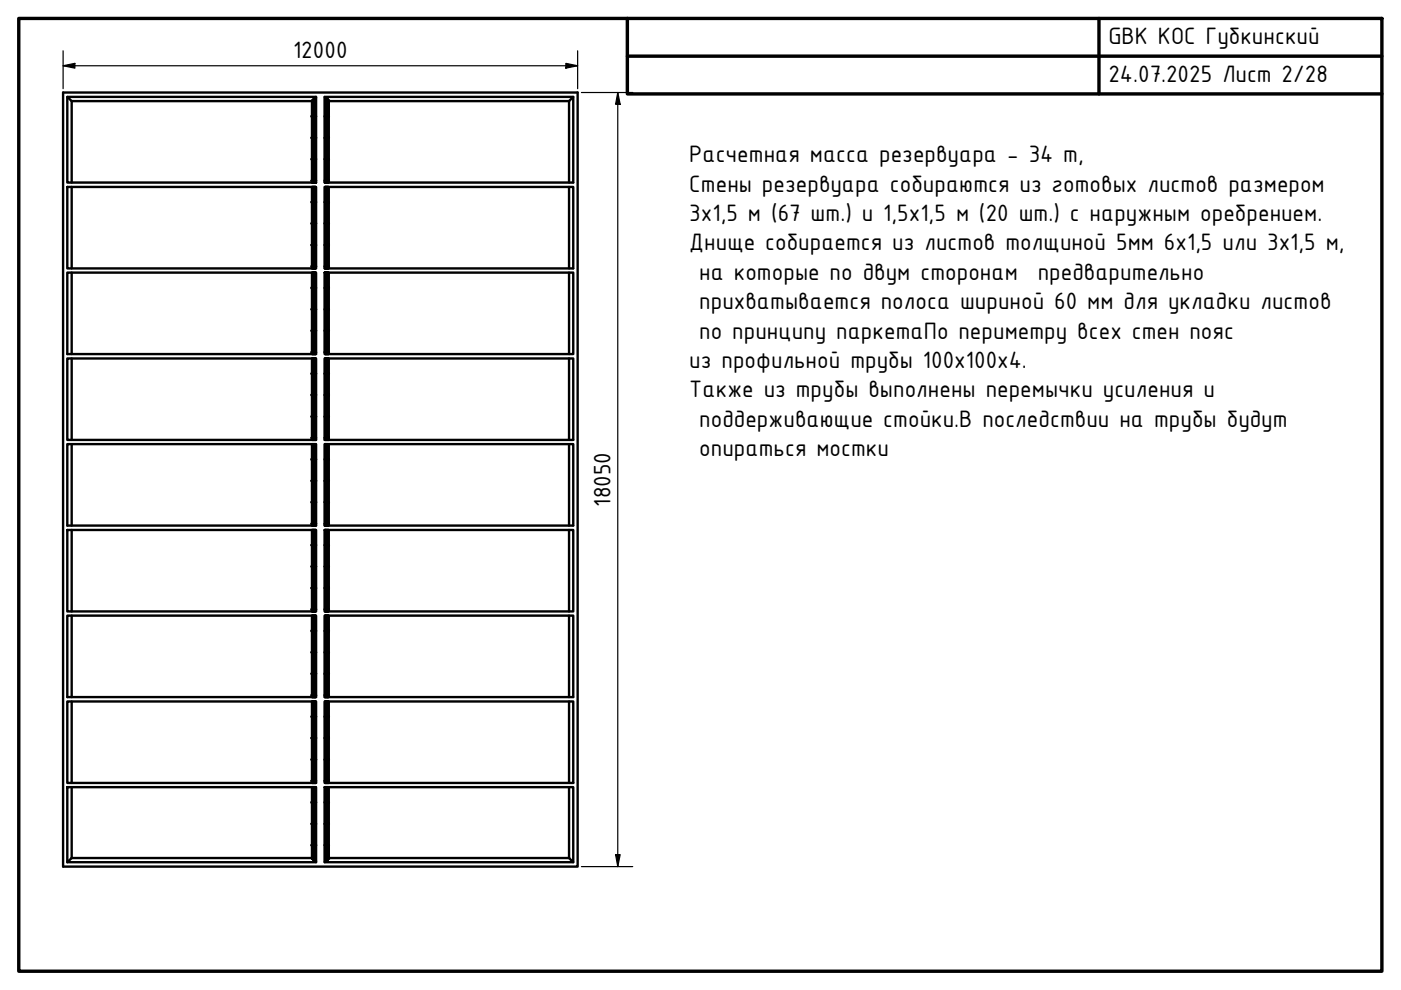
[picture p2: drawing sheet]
<svg xmlns="http://www.w3.org/2000/svg" width="297mm" height="210mm" viewBox="0 0 297 210" stroke-linecap="round" stroke-linejoin="round" font-family="sans-serif">
<!-- layer: Visible (ISO) -->
<g fill="none" stroke="#000" stroke-width=".51">
<path d="M13.4 19.6h109.1v164.1h-109.1zM14.3 39.6h52.7v17.3h-52.7zM14.3 20.5h52.7v18.2h-52.7zM14.3 20.5l.9 .9M15.2 21.4h51l-.1 3.3 .1 4.5h.1v-4.5h-.1l-.1 4.6 .1 4.4h.1v-4.4h-.1l-.1 4.5 .1 4.5h.1v-4.5h-.1v4.9v-.3h.1M15.2 21.4v17.3M15.2 39.6v17.3M66.2 21.4l.1-.1v3.3h-.1zM66.2 21.4h.1M66.3 24.7l.1 4.5zM66.3 29.3l.1 4.4zM66.3 33.8l.1 4.5z"/>
<path d="M66.3 38.4v.3M66.3 38.4h.7M66.4 21.2l-.1 3.4zM66.4 24.7l.1 4.5zM66.4 29.3l.1 4.4zM66.4 33.8l.1 4.5zM66.4 21.1v.1M66.4 38.4v.3M66.5 21.1l-.1 3.5zM66.5 39.6v3.2l-.1-3.2v3.2l-.1-3.2v3.2h-.1v-3.2l-.1 3.2 .1 4.5h.1v-4.4h-.1l-.1 4.4 .1 4.6h.1v-4.5h-.1l-.1 4.5 .1 4.5h.1v-4.4h-.1v4.9v-.4h.1M66.5 38.4v.3M66.5 21.1h.1"/>
<path d="M66.5 24.7l.1 4.5zM66.5 29.3l.1 4.4zM66.5 33.8l.1 4.5zM66.5 39.6v3.2l.1-3.2 .1 3.2v-3.2M66.6 21l-.1 3.6zM66.6 24.7l.1 4.5zM66.6 29.3l.1 4.4zM66.6 33.8l.1 4.5zM66.6 38.4v.3M66.7 20.8l-.1 3.8zM66.7 38.4v.3M66.7 20.8h.1"/>
<path d="M66.7 20.8h.1v3.8zM66.7 24.7l.1 4.5zM66.7 29.3l.1 4.4zM66.7 33.8l.1 4.5zM66.7 39.6v3.2l.1-3.2v3.2l.1-3.2v3.2h.1M66.8 24.7l.1 4.5zM66.8 29.3l.1 4.4zM66.8 33.8l.1 4.5zM66.8 38.4v.3M66.9 20.7l-.1 3.9zM66.9 20.6v.1M66.9 38.4v.3"/>
<path d="M67 20.5l-.1 .1v4h.1M67 24.7h-.1v4.5h.1M67 29.3h-.1v4.4h.1M67 33.8h-.1v4.5h.1M68.8 20.5v4.1M68.8 24.7v4.5M68.8 29.3v4.4M68.8 33.8v4.5M68.8 39.6h52.7v17.3h-52.7zM68.8 20.5h52.7v18.2h-52.7zM68.8 38.4h.9M68.9 39.6l-.1 3.2"/>
<path d="M68.9 38.4v.3M68.9 20.6l.1 .1M69 20.7v3.9zM69 24.7v4.5zM69 29.3v4.4zM69 33.8v4.5zM69 39.6v3.2h.7M69 38.4v.3M69 20.8l.1 3.8zM69 24.7l.1 4.5zM69 29.3l.1 4.4zM69 33.8l.1 4.5z"/>
<path d="M69 39.6v3.2M69.1 20.8l.2 .2v3.6h-.2zM69.1 24.7h.2v4.5h-.2zM69.1 29.3h.2v4.4h-.2zM69.1 33.8h.2v4.5h-.2zM69.1 38.4v.3M69.1 39.6v3.2M69.3 21v3.6zM69.3 24.7v4.5zM69.3 29.3v4.4zM69.3 33.8v4.5zM69.3 38.4v.3"/>
<path d="M69.3 39.6v3.2M69.3 21.1l.1 3.5zM69.3 24.7l.1 4.5zM69.3 29.3l.1 4.4zM69.3 33.8l.1 4.5zM69.4 38.4v.3M69.4 39.6v3.2M69.4 21.1l.1 .1M69.5 21.2l.1 3.4zM69.5 24.7l.1 4.5zM69.5 29.3l.1 4.4zM69.5 33.8l.1 4.5z"/>
<path d="M69.5 38.4v.3M69.5 39.6v3.2M69.6 21.3v3.3zM69.6 24.7v4.5zM69.6 29.3v4.4zM69.6 33.8v4.5zM69.6 38.4v.3M69.6 39.6v3.2M69.6 21.4h.1M69.7 39.6v17.3M69.7 21.4v17.3M69.7 21.4h50.9"/>
<path d="M120.6 21.4v17.3M120.6 39.6v17.3M121.5 20.5l-.9 .9M14.3 57.8h52.7v17.3h-52.7zM15.2 57.8v17.3M66.3 42.9l.1 4.4zM66.3 47.4l.1 4.5zM66.3 52l.1 4.4zM66.3 56.5v.4M66.3 56.5h.7M66.4 42.9l.1 4.4zM66.4 47.4l.1 4.5z"/>
<path d="M66.4 52l.1 4.4zM66.4 56.5v.4M66.5 57.8v3.2l-.1-3.2v3.2l-.1-3.2v3.2h-.1v-3.2l-.1 3.2 .1 4.5h.1v-4.4h-.1l-.1 4.4 .1 4.6h.1v-4.5h-.1l-.1 4.5 .1 4.5h.1v-4.4h-.1v4.9v-.4h.1M66.5 56.5v.4M66.5 42.9l.1 4.4zM66.5 47.4l.1 4.5zM66.5 52l.1 4.4zM66.5 57.8v3.2l.1-3.2 .1 3.2v-3.2M66.6 42.9l.1 4.4zM66.6 47.4l.1 4.5zM66.6 52l.1 4.4zM66.6 56.5v.4"/>
<path d="M66.7 56.5v.4M66.7 42.9l.1 4.4zM66.7 47.4l.1 4.5zM66.7 52l.1 4.4zM66.7 57.8v3.2l.1-3.2v3.2l.1-3.2v3.2h.1M66.8 42.9l.1 4.4zM66.8 47.4l.1 4.5zM66.8 52l.1 4.4zM66.8 56.5v.4M66.9 56.5v.4M67 42.9h-.1v4.4h.1M67 47.4h-.1v4.5h.1"/>
<path d="M67 52h-.1v4.4h.1M68.8 42.9v4.4M68.8 47.4v4.5M68.8 52v4.4M68.8 57.8h52.7v17.3h-52.7zM68.8 56.5h.9M68.9 57.8l-.1 3.2M68.9 56.5v.4M69 42.9v4.4zM69 47.4v4.5zM69 52v4.4zM69 57.8v3.2h.7"/>
<path d="M69 56.5v.4M69 42.9l.1 4.4zM69 47.4l.1 4.5zM69 52l.1 4.4zM69 57.8v3.2M69.1 42.9h.2v4.4h-.2zM69.1 47.4h.2v4.5h-.2zM69.1 52h.2v4.4h-.2zM69.1 56.5v.4M69.1 57.8v3.2M69.3 42.9v4.4zM69.3 47.4v4.5z"/>
<path d="M69.3 52v4.4zM69.3 56.5v.4M69.3 57.8v3.2M69.3 42.9l.1 4.4zM69.3 47.4l.1 4.5zM69.3 52l.1 4.4zM69.4 56.5v.4M69.4 57.8v3.2M69.5 42.9l.1 4.4zM69.5 47.4l.1 4.5zM69.5 52l.1 4.4zM69.5 56.5v.4"/>
<path d="M69.5 57.8v3.2M69.6 42.9v4.4zM69.6 47.4v4.5zM69.6 52v4.4zM69.6 56.5v.4M69.6 57.8v3.2M69.7 57.8v17.3M120.6 57.8v17.3M14.3 76h52.7v17.3h-52.7zM15.2 76v17.3M66.3 61.1l.1 4.4zM66.3 65.6l.1 4.5z"/>
<path d="M66.3 70.2l.1 4.4zM66.3 79.3l.1 4.4zM66.3 74.7v.4M66.3 74.7h.7M66.4 61.1l.1 4.4zM66.4 65.6l.1 4.5zM66.4 70.2l.1 4.4zM66.4 79.3l.1 4.4zM66.4 74.7v.4M66.5 76v3.2l-.1-3.2v3.2l-.1-3.2v3.2h-.1v-3.2l-.1 3.2 .1 4.5h.1v-4.4h-.1l-.1 4.4 .1 4.6h.1v-4.5h-.1l-.1 4.5 .1 4.5h.1v-4.4h-.1v4.9v-.4h.1M66.5 74.7v.4M66.5 61.1l.1 4.4z"/>
<path d="M66.5 65.6l.1 4.5zM66.5 70.2l.1 4.4zM66.5 76v3.2l.1-3.2 .1 3.2v-3.2M66.5 79.3l.1 4.4zM66.6 61.1l.1 4.4zM66.6 65.6l.1 4.5zM66.6 70.2l.1 4.4zM66.6 79.3l.1 4.4zM66.6 74.7v.4M66.7 74.7v.4M66.7 61.1l.1 4.4zM66.7 65.6l.1 4.5z"/>
<path d="M66.7 70.2l.1 4.4zM66.7 76v3.2l.1-3.2v3.2l.1-3.2v3.2h.1M66.7 79.3l.1 4.4zM66.8 61.1l.1 4.4zM66.8 65.6l.1 4.5zM66.8 70.2l.1 4.4zM66.8 79.3l.1 4.4zM66.8 74.7v.4M66.9 74.7v.4M67 61.1h-.1v4.4h.1M67 65.6h-.1v4.5h.1M67 70.2h-.1v4.4h.1"/>
<path d="M67 79.3h-.1v4.4h.1M68.8 61.1v4.4M68.8 65.6v4.5M68.8 70.2v4.4M68.8 79.3v4.4M68.8 76h52.7v17.3h-52.7zM68.8 74.7h.9M68.9 76l-.1 3.2M68.9 74.7v.4M69 61.1v4.4zM69 65.6v4.5zM69 70.2v4.4z"/>
<path d="M69 79.3v4.4zM69 76v3.2h.7M69 74.7v.4M69 61.1l.1 4.4zM69 65.6l.1 4.5zM69 70.2l.1 4.4zM69 79.3l.1 4.4zM69 76v3.2M69.1 61.1h.2v4.4h-.2zM69.1 65.6h.2v4.5h-.2zM69.1 70.2h.2v4.4h-.2zM69.1 79.3h.2v4.4h-.2z"/>
<path d="M69.1 74.7v.4M69.1 76v3.2M69.3 61.1v4.4zM69.3 65.6v4.5zM69.3 70.2v4.4zM69.3 79.3v4.4zM69.3 74.7v.4M69.3 76v3.2M69.3 61.1l.1 4.4zM69.3 65.6l.1 4.5zM69.3 70.2l.1 4.4zM69.3 79.3l.1 4.4z"/>
<path d="M69.4 74.7v.4M69.4 76v3.2M69.5 61.1l.1 4.4zM69.5 65.6l.1 4.5zM69.5 70.2l.1 4.4zM69.5 79.3l.1 4.4zM69.5 74.7v.4M69.5 76v3.2M69.6 61.1v4.4zM69.6 65.6v4.5zM69.6 70.2v4.4zM69.6 79.3v4.4z"/>
<path d="M69.6 74.7v.4M69.6 76v3.2M69.7 76v17.3M120.6 76v17.3M14.3 94.2h52.7v17.2h-52.7zM15.2 94.2v17.2M66.3 83.8l.1 4.5zM66.3 88.4l.1 4.4zM66.3 97.5l.1 4.4zM66.3 92.9v.4M66.3 92.9h.7M66.4 83.8l.1 4.5z"/>
<path d="M66.4 88.4l.1 4.4zM66.4 97.5l.1 4.4zM66.4 92.9v.4M66.5 94.2v3.1l-.1-3.1v3.1l-.1-3.1v3.1h-.1v-3.1l-.1 3.1 .1 4.6h.1v-4.4h-.1l-.1 4.4 .1 4.5h.1v-4.4h-.1l-.1 4.4 .1 4.6h.1v-4.5h-.1v4.9v-.3h.1M66.5 92.9v.4M66.5 83.8l.1 4.5zM66.5 88.4l.1 4.4zM66.5 94.2v3.1l.1-3.1 .1 3.1v-3.1M66.5 97.5l.1 4.4zM66.6 83.8l.1 4.5zM66.6 88.4l.1 4.4zM66.6 97.5l.1 4.4z"/>
<path d="M66.6 92.9v.4M66.7 92.9v.4M66.7 83.8l.1 4.5zM66.7 88.4l.1 4.4zM66.7 94.2v3.1l.1-3.1v3.1l.1-3.1v3.1h.1M66.7 97.5l.1 4.4zM66.8 83.8l.1 4.5zM66.8 88.4l.1 4.4zM66.8 97.5l.1 4.4zM66.8 92.9v.4M66.9 92.9v.4M67 83.8h-.1v4.5h.1"/>
<path d="M67 88.4h-.1v4.4h.1M67 97.5h-.1v4.4h.1M68.8 83.8v4.5M68.8 88.4v4.4M68.8 97.5v4.4M68.8 94.2h52.7v17.2h-52.7zM68.8 92.9h.9M68.9 94.2l-.1 3.1M68.9 92.9v.4M69 83.8v4.5zM69 88.4v4.4zM69 97.5v4.4z"/>
<path d="M69 94.2v3.1h.7M69 92.9v.4M69 83.8l.1 4.5zM69 88.4l.1 4.4zM69 97.5l.1 4.4zM69 94.2v3.1M69.1 83.8h.2v4.5h-.2zM69.1 88.4h.2v4.4h-.2zM69.1 97.5h.2v4.4h-.2zM69.1 92.9v.4M69.1 94.2v3.1M69.3 83.8v4.5z"/>
<path d="M69.3 88.4v4.4zM69.3 97.5v4.4zM69.3 92.9v.4M69.3 94.2v3.1M69.3 83.8l.1 4.5zM69.3 88.4l.1 4.4zM69.3 97.5l.1 4.4zM69.4 92.9v.4M69.4 94.2v3.1M69.5 83.8l.1 4.5zM69.5 88.4l.1 4.4zM69.5 97.5l.1 4.4z"/>
<path d="M69.5 92.9v.4M69.5 94.2v3.1M69.6 83.8v4.5zM69.6 88.4v4.4zM69.6 97.5v4.4zM69.6 92.9v.4M69.6 94.2v3.1M69.7 94.2v17.2M120.6 94.2v17.2M14.3 112.4h52.7v17.2h-52.7zM15.2 112.4v17.2M66.3 102l.1 4.4z"/>
<path d="M66.3 106.5l.1 4.5zM66.3 115.6l.1 4.5zM66.3 111.1v.3M66.3 111.1h.7M66.4 102l.1 4.4zM66.4 106.5l.1 4.5zM66.4 115.6l.1 4.5zM66.4 111.1v.3M66.5 112.4v3.1l-.1-3.1v3.1l-.1-3.1v3.1h-.1v-3.1l-.1 3.1 .1 4.6h.1v-4.5h-.1l-.1 4.5 .1 4.5h.1v-4.4h-.1l-.1 4.4 .1 4.6h.1v-4.5h-.1v4.9v-.3h.1M66.5 111.1v.3M66.5 102l.1 4.4zM66.5 106.5l.1 4.5z"/>
<path d="M66.5 112.4v3.1l.1-3.1 .1 3.1v-3.1M66.5 115.6l.1 4.5zM66.6 102l.1 4.4zM66.6 106.5l.1 4.5zM66.6 115.6l.1 4.5zM66.6 111.1v.3M66.7 111.1v.3M66.7 102l.1 4.4zM66.7 106.5l.1 4.5zM66.7 112.4v3.1l.1-3.1v3.1l.1-3.1v3.1h.1M66.7 115.6l.1 4.5zM66.8 102l.1 4.4z"/>
<path d="M66.8 106.5l.1 4.5zM66.8 115.6l.1 4.5zM66.8 111.1v.3M66.9 111.1v.3M67 102h-.1v4.4h.1M67 106.5h-.1v4.5h.1M67 115.6h-.1v4.5h.1M68.8 102v4.4M68.8 106.5v4.5M68.8 115.6v4.5M68.8 112.4h52.7v17.2h-52.7zM68.8 111.1h.9"/>
<path d="M68.9 112.4l-.1 3.1M68.9 111.1v.3M69 102v4.4zM69 106.5v4.5zM69 115.6v4.5zM69 112.4v3.1h.7M69 111.1v.3M69 102l.1 4.4zM69 106.5l.1 4.5zM69 115.6l.1 4.5zM69 112.4v3.1M69.1 102h.2v4.4h-.2z"/>
<path d="M69.1 106.5h.2v4.5h-.2zM69.1 115.6h.2v4.5h-.2zM69.1 111.1v.3M69.1 112.4v3.1M69.3 102v4.4zM69.3 106.5v4.5zM69.3 115.6v4.5zM69.3 111.1v.3M69.3 112.4v3.1M69.3 102l.1 4.4zM69.3 106.5l.1 4.5zM69.3 115.6l.1 4.5z"/>
<path d="M69.4 111.1v.3M69.4 112.4v3.1M69.5 102l.1 4.4zM69.5 106.5l.1 4.5zM69.5 115.6l.1 4.5zM69.5 111.1v.3M69.5 112.4v3.1M69.6 102v4.4zM69.6 106.5v4.5zM69.6 115.6v4.5zM69.6 111.1v.3M69.6 112.4v3.1"/>
<path d="M69.7 112.4v17.2M120.6 112.4v17.2M14.3 130.5h52.7v17.3h-52.7zM15.2 130.5v17.3M66.3 120.2l.1 4.4zM66.3 124.7l.1 4.5zM66.3 133.8l.1 4.5zM66.3 138.4l.1 4.4zM66.3 129.3v.3M66.3 129.3h.7M66.4 120.2l.1 4.4zM66.4 124.7l.1 4.5z"/>
<path d="M66.4 133.8l.1 4.5zM66.4 138.4l.1 4.4zM66.4 129.3v.3M66.5 130.5v3.2l-.1-3.2v3.2l-.1-3.2v3.2h-.1v-3.2l-.1 3.2 .1 4.6h.1v-4.5h-.1l-.1 4.5 .1 4.5h.1v-4.4h-.1l-.1 4.4 .1 4.6h.1v-4.5h-.1v4.9v-.3h.1M66.5 129.3v.3M66.5 120.2l.1 4.4zM66.5 124.7l.1 4.5zM66.5 130.5v3.2l.1-3.2 .1 3.2v-3.2M66.5 133.8l.1 4.5zM66.5 138.4l.1 4.4zM66.6 120.2l.1 4.4zM66.6 124.7l.1 4.5z"/>
<path d="M66.6 133.8l.1 4.5zM66.6 138.4l.1 4.4zM66.6 129.3v.3M66.7 129.3v.3M66.7 120.2l.1 4.4zM66.7 124.7l.1 4.5zM66.7 130.5v3.2l.1-3.2v3.2l.1-3.2v3.2h.1M66.7 133.8l.1 4.5zM66.7 138.4l.1 4.4zM66.8 120.2l.1 4.4zM66.8 124.7l.1 4.5zM66.8 133.8l.1 4.5z"/>
<path d="M66.8 138.4l.1 4.4zM66.8 129.3v.3M66.9 129.3v.3M67 120.2h-.1v4.4h.1M67 124.7h-.1v4.5h.1M67 133.8h-.1v4.5h.1M67 138.4h-.1v4.4h.1M68.8 120.2v4.4M68.8 124.7v4.5M68.8 133.8v4.5M68.8 138.4v4.4M68.8 130.5h52.7v17.3h-52.7z"/>
<path d="M68.8 129.3h.9M68.9 130.5l-.1 3.2M68.9 129.3v.3M69 120.2v4.4zM69 124.7v4.5zM69 133.8v4.5zM69 138.4v4.4zM69 130.5v3.2h.7M69 129.3v.3M69 120.2l.1 4.4zM69 124.7l.1 4.5zM69 133.8l.1 4.5z"/>
<path d="M69 138.4l.1 4.4zM69 130.5v3.2M69.1 120.2h.2v4.4h-.2zM69.1 124.7h.2v4.5h-.2zM69.1 133.8h.2v4.5h-.2zM69.1 138.4h.2v4.4h-.2zM69.1 129.3v.3M69.1 130.5v3.2M69.3 120.2v4.4zM69.3 124.7v4.5zM69.3 133.8v4.5zM69.3 138.4v4.4z"/>
<path d="M69.3 129.3v.3M69.3 130.5v3.2M69.3 120.2l.1 4.4zM69.3 124.7l.1 4.5zM69.3 133.8l.1 4.5zM69.3 138.4l.1 4.4zM69.4 129.3v.3M69.4 130.5v3.2M69.5 120.2l.1 4.4zM69.5 124.7l.1 4.5zM69.5 133.8l.1 4.5zM69.5 138.4l.1 4.4z"/>
<path d="M69.5 129.3v.3M69.5 130.5v3.2M69.6 120.2v4.4zM69.6 124.7v4.5zM69.6 133.8v4.5zM69.6 138.4v4.4zM69.6 129.3v.3M69.6 130.5v3.2M69.7 130.5v17.3M120.6 130.5v17.3M14.3 148.7h52.7v17.3h-52.7zM15.2 148.7v17.3"/>
<path d="M66.3 142.9l.1 4.5zM66.3 152l.1 4.4zM66.3 156.5l.1 4.5zM66.3 147.5v.3M66.3 147.5h.7M66.4 142.9l.1 4.5zM66.4 152l.1 4.4zM66.4 156.5l.1 4.5zM66.4 147.5v.3M66.5 148.7v3.2l-.1-3.2v3.2l-.1-3.2v3.2h-.1v-3.2l-.1 3.2 .1 4.5h.1v-4.4h-.1l-.1 4.4 .1 4.6h.1v-4.5h-.1l-.1 4.5 .1 4.5h.1v-4.4h-.1v4.9v-.4h.1M66.5 147.5v.3M66.5 142.9l.1 4.5z"/>
<path d="M66.5 148.7v3.2l.1-3.2 .1 3.2v-3.2M66.5 152l.1 4.4zM66.5 156.5l.1 4.5zM66.6 142.9l.1 4.5zM66.6 152l.1 4.4zM66.6 156.5l.1 4.5zM66.6 147.5v.3M66.7 147.5v.3M66.7 142.9l.1 4.5zM66.7 148.7v3.2l.1-3.2v3.2l.1-3.2v3.2h.1M66.7 152l.1 4.4zM66.7 156.5l.1 4.5z"/>
<path d="M66.8 142.9l.1 4.5zM66.8 152l.1 4.4zM66.8 156.5l.1 4.5zM66.8 147.5v.3M66.9 147.5v.3M67 142.9h-.1v4.5h.1M67 152h-.1v4.4h.1M67 156.5h-.1v4.5h.1M68.8 142.9v4.5M68.8 152v4.4M68.8 156.5v4.5M68.8 148.7h52.7v17.3h-52.7z"/>
<path d="M68.8 147.5h.9M68.9 148.7l-.1 3.2M68.9 147.5v.3M69 142.9v4.5zM69 152v4.4zM69 156.5v4.5zM69 148.7v3.2h.7M69 147.5v.3M69 142.9l.1 4.5zM69 152l.1 4.4zM69 156.5l.1 4.5zM69 148.7v3.2"/>
<path d="M69.1 142.9h.2v4.5h-.2zM69.1 152h.2v4.4h-.2zM69.1 156.5h.2v4.5h-.2zM69.1 147.5v.3M69.1 148.7v3.2M69.3 142.9v4.5zM69.3 152v4.4zM69.3 156.5v4.5zM69.3 147.5v.3M69.3 148.7v3.2M69.3 142.9l.1 4.5zM69.3 152l.1 4.4z"/>
<path d="M69.3 156.5l.1 4.5zM69.4 147.5v.3M69.4 148.7v3.2M69.5 142.9l.1 4.5zM69.5 152l.1 4.4zM69.5 156.5l.1 4.5zM69.5 147.5v.3M69.5 148.7v3.2M69.6 142.9v4.5zM69.6 152v4.4zM69.6 156.5v4.5zM69.6 147.5v.3"/>
<path d="M69.6 148.7v3.2M69.7 148.7v17.3M120.6 148.7v17.3M14.3 166.9h52.7v15.9h-52.7zM15.2 166.9v15M66.3 161.1l.1 4.4zM66.3 170.2l.1 4.4zM66.3 174.7l.1 4.5zM66.3 165.6v.4M66.3 165.6h.7M66.4 161.1l.1 4.4zM66.4 170.2l.1 4.4z"/>
<path d="M66.4 174.7l.1 4.5zM66.4 165.6v.4M66.5 166.9v3.2l-.1-3.2v3.2l-.1-3.2v3.2h-.1v-3.2l-.1 3.2 .1 4.5h.1v-4.4h-.1l-.1 4.4 .1 4.6h.1v-4.5h-.1l-.1 4.5 .1 2.8M66.5 165.6v.4M66.5 161.1l.1 4.4zM66.5 166.9v3.2l.1-3.2 .1 3.2v-3.2M66.5 170.2l.1 4.4zM66.5 174.7l.1 4.5zM66.6 161.1l.1 4.4zM66.6 170.2l.1 4.4zM66.6 174.7l.1 4.5zM66.6 165.6v.4"/>
<path d="M66.7 165.6v.4M66.7 161.1l.1 4.4zM66.7 166.9v3.2l.1-3.2v3.2l.1-3.2v3.2h.1M66.7 170.2l.1 4.4zM66.7 174.7l.1 4.5zM66.8 161.1l.1 4.4zM66.8 170.2l.1 4.4zM66.8 174.7l.1 4.5zM66.8 165.6v.4M66.9 165.6v.4M67 161.1h-.1v4.4h.1M67 170.2h-.1v4.4h.1"/>
<path d="M67 174.7h-.1v4.5h.1M67 179.3h-.1v3.4M68.8 161.1v4.4M68.8 170.2v4.4M68.8 174.7v4.5M68.8 166.9h52.7v15.9h-52.7zM68.8 179.3v3.5M68.8 165.6h.9M68.9 166.9l-.1 3.2M68.9 165.6v.4M69 161.1v4.4zM69 170.2v4.4z"/>
<path d="M69 174.7v4.5zM69 179.3v3.4zM69 166.9v3.2h.7M69 165.6v.4M69 161.1l.1 4.4zM69 170.2l.1 4.4zM69 174.7l.1 4.5zM69 179.3v3.3zM69 166.9v3.2M69.1 161.1h.2v4.4h-.2zM69.1 170.2h.2v4.4h-.2zM69.1 174.7h.2v4.5h-.2z"/>
<path d="M69.1 179.3h.2v3.1l-.2 .1zM69.1 165.6v.4M69.1 166.9v3.2M69.3 161.1v4.4zM69.3 170.2v4.4zM69.3 174.7v4.5zM69.3 179.3v3.1zM69.3 165.6v.4M69.3 166.9v3.2M69.3 161.1l.1 4.4zM69.3 170.2l.1 4.4zM69.3 174.7l.1 4.5z"/>
<path d="M69.3 179.3v3zM69.4 165.6v.4M69.4 166.9v3.2M69.5 161.1l.1 4.4zM69.5 170.2l.1 4.4zM69.5 174.7l.1 4.5zM69.5 179.3v2.9zM69.5 165.6v.4M69.5 166.9v3.2M69.6 161.1v4.4zM69.6 170.2v4.4zM69.6 174.7v4.5z"/>
<path d="M69.6 179.3v2.8zM69.6 165.6v.4M69.6 166.9v3.2M69.7 166.9v15.1l50.9-.1M120.6 166.9v15M15.2 181.9l51 .1M15.2 181.9l-.9 .9M66.2 182v-2.7h.1v2.8l.1-2.8v2.9l.1-2.9v3M66.2 182l.3 .3M66.2 182h.1M66.5 182.3h.1M66.5 182.3v-3l.1 3.1 .1-3.1v3.2"/>
<path d="M66.5 182.3l.4 .4M66.7 182.5v-3.2l.1 3.3 .1-3.3v3.4M66.9 182.7h.1M66.9 182.7l.1 .1M69 182.7h-.1M69.1 182.5h.1M69.4 182.2h.1M69.7 182h-.1M120.6 181.9l.9 .9"/>
</g>
<g fill="#000">
<circle cx="66.3" cy="21.3" r=".25"/>
<circle cx="66.6" cy="21" r=".25"/>
<circle cx="66.8" cy="20.8" r=".25"/>
<circle cx="69" cy="20.8" r=".25"/>
<circle cx="69.1" cy="20.8" r=".25"/>
<circle cx="69.3" cy="21" r=".25"/>
<circle cx="69.3" cy="21.1" r=".25"/>
<circle cx="69.6" cy="21.3" r=".25"/>
<circle cx="66.3" cy="182.1" r=".25"/>
<circle cx="66.4" cy="182.2" r=".25"/>
<circle cx="66.6" cy="182.4" r=".25"/>
<circle cx="66.8" cy="182.6" r=".25"/>
<circle cx="69" cy="182.6" r=".25"/>
<circle cx="69.3" cy="182.4" r=".25"/>
<circle cx="69.3" cy="182.3" r=".25"/>
<circle cx="69.6" cy="182.1" r=".25"/>
</g>
<!-- layer: Border (ISO) -->
<path d="M4 3.9h289v202h-289zM133 3.9v16h160M133 11.9h160M233 3.9v16" fill="none" stroke="#000" stroke-width=".72"/>
<!-- layer: Dimension (ISO) -->
<path d="M13.4 13.9l2.5-.5v1zM13.4 13.9h109.1M13.4 10.8v8M120 13.4l2.5 .5-2.5 .5zM122.5 10.8v8M123.3 19.6h10.9M131 19.6l.5 2.5h-1zM131 19.6v164.1M123.3 183.7h10.9M130.5 181.2h1l-.5 2.5z" fill="none" stroke="#000" stroke-width=".25"/>
<path d="M13.4 13.9l2.5-.5v1zM120 13.4l2.5 .5-2.5 .5zM131 19.6l.5 2.5h-1zM130.5 181.2h1l-.5 2.5z" fill="#000"/>
<g font-size="5.4">
<text x="235" y="9.4">GBK КОС Губкинский</text>
<text x="62.1" y="12.3">12000</text>
<text x="235" y="17.4">24.07.2025 Лист 2/28</text>
<text x="146.1" y="34.4">Расчетная масса резервуара - 34 т,</text>
<text x="146.1" y="40.7">Стены резервуара собираются из готовых листов размером</text>
<text x="146.1" y="46.9">3х1,5 м (67 шт.) и 1,5х1,5 м (20 шт.) с наружным оребрением.</text>
<text x="146.1" y="53.1">Днище собирается из листов толщиной 5мм 6х1,5 или 3х1,5 м,</text>
<text x="148.3" y="59.3">на которые по двум сторонам</text>
<text x="220" y="59.3">предварительно</text>
<text x="148.3" y="65.6">прихватывается полоса шириной 60 мм для укладки листов</text>
<text x="148.3" y="71.8">по принципу паркетаПо периметру всех стен пояс</text>
<text x="146.1" y="78">из профильной трубы 100х100х4.</text>
<text x="146.1" y="84.3">Также из трубы выполнены перемычки усиления и</text>
<text x="148.3" y="90.5">поддерживающие стойки.В последствии на трубы будут</text>
<text x="148.3" y="96.7">опираться мостки</text>
<text x="129.4" y="107.5" transform="rotate(-90 129.4 107.5)">18050</text>
</g>
</svg>
